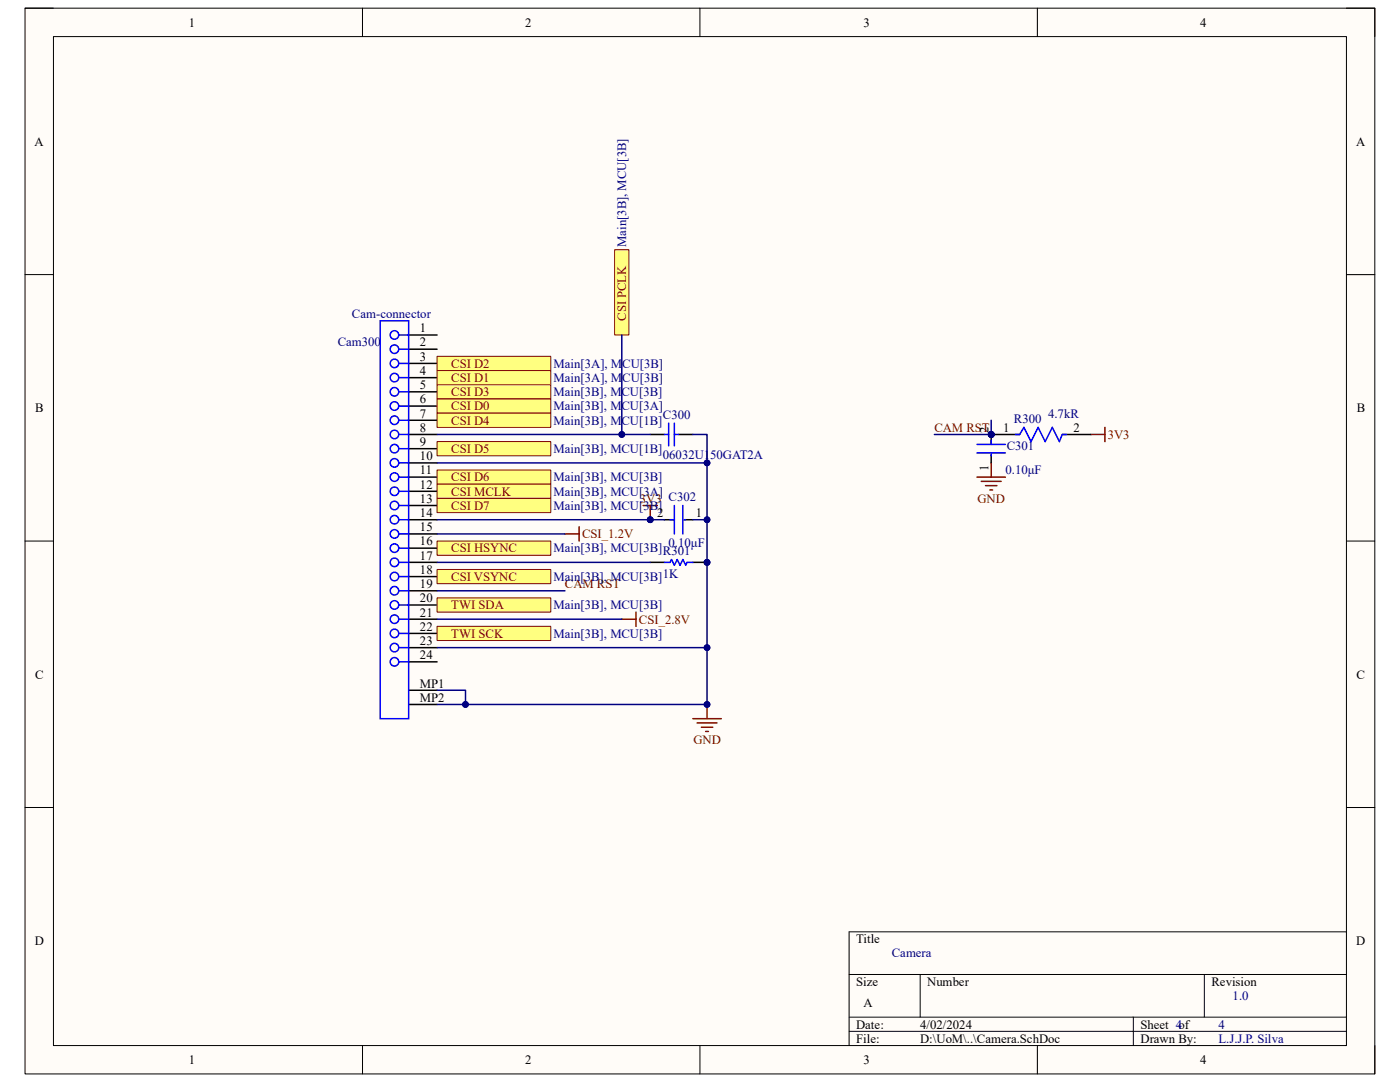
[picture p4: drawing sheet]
<svg xmlns="http://www.w3.org/2000/svg" width="279mm" height="216mm" viewBox="0 0 279 216" stroke-linecap="round" stroke-linejoin="round" font-family="sans-serif">
<path d="M5 1.6h269.4v212.7h-269.4z" fill-rule="evenodd" fill="#fffcf8"/>
<path d="M5 1.6h269.4v212.7h-269.4z" fill="none" stroke="#000" stroke-width=".2"/>
<path d="M10.7 7.3h258v201.3h-258z" fill-rule="evenodd" fill="#fffcf8"/>
<g fill="none" stroke="#000" stroke-width=".2">
<path d="M5 1.6h5.7M10.7 7.3h258v201.3h-258zM72.3 1.6v5.7M139.7 1.6v5.7M207 1.6v5.7M268.7 1.6h5.7v5.7M5 54.8h5.7M268.7 54.8h5.7M5 108h5.7M268.7 108h5.7M5 161.1h5.7M268.7 161.1h5.7"/>
<path d="M169.5 194.4h99.2M183.6 194.4v8.6M240.3 194.4v8.6M268.7 185.9h-99.2v22.7M72.3 208.6v5.7M139.7 208.6v5.7M169.5 203h99.2M169.5 205.8h99.2M207 208.6v5.7M226.2 203v5.6M274.4 208.6v5.7"/>
</g>
<path d="M128.3 100.9h2.9M129.8 100.9v2.8" fill="none" stroke="#800000" stroke-width=".3"/>
<circle cx="129.8" cy="103.7" r=".57" fill="#000080"/>
<circle cx="129.8" cy="103.7" r=".57" fill="none" stroke="#000080" stroke-width=".2"/>
<circle cx="141.1" cy="112.2" r=".57" fill="#000080"/>
<circle cx="141.1" cy="112.2" r=".57" fill="none" stroke="#000080" stroke-width=".2"/>
<path d="M138.3 112.2h2.8" fill="none" stroke="#000" stroke-width=".3"/>
<circle cx="141.1" cy="112.2" r=".57" fill="#000080"/>
<circle cx="141.1" cy="112.2" r=".57" fill="none" stroke="#000080" stroke-width=".2"/>
<g fill="none" stroke="#000" stroke-width=".3">
<path d="M81.6 66.8h5.6M81.6 69.7h5.6M81.6 72.5h5.6M81.6 75.4h5.6M81.6 78.2h5.6M81.6 81h5.6M81.6 83.9h5.6M81.6 86.7h5.6M81.6 89.5h5.6M81.6 92.4h5.6M81.6 95.2h5.6M81.6 98h5.6"/>
<path d="M81.6 112.2h5.6M81.6 100.9h5.6M81.6 103.7h5.6M81.6 106.5h5.6M81.6 109.4h5.6M81.6 115.1h5.6M81.6 117.9h5.6M129.8 112.2h2.8M81.6 120.7h5.6M81.6 123.6h5.6M81.6 126.4h5.6M81.6 129.2h5.6"/>
<path d="M81.6 132.1h5.6M81.6 137.7h5.6M81.6 140.6h5.6"/>
</g>
<g fill="none" stroke="#00f" stroke-width=".3">
<path d="M75.9 64h5.7v79.4h-5.7zM79.6 78.2h2M79.6 75.4h2M79.6 72.5h2M79.6 69.7h2M79.6 66.8h2M79.6 98h2M79.6 95.2h2M79.6 92.4h2M79.6 89.5h2M79.6 86.7h2M79.6 83.9h2"/>
<path d="M79.6 81h2M79.6 112.2h2M79.6 109.4h2M79.6 106.5h2M79.6 103.7h2M79.6 100.9h2M79.6 117.9h2M79.6 115.1h2M132.6 112.2h1.1l.3-.6 .6 1.2 .5-1.2 .6 1.2 .6-1.2 .5 1.2 .3-.6h1.2M79.6 132.1h2M79.6 129.2h2M79.6 126.4h2"/>
<path d="M79.6 123.6h2M79.6 120.7h2"/>
<circle cx="78.7" cy="78.2" r=".85"/>
<circle cx="78.7" cy="66.8" r=".85"/>
<circle cx="78.7" cy="72.5" r=".85"/>
<circle cx="78.7" cy="75.3" r=".85"/>
<circle cx="78.7" cy="69.7" r=".85"/>
<circle cx="78.7" cy="83.9" r=".85"/>
<circle cx="78.7" cy="81" r=".85"/>
<circle cx="78.7" cy="89.5" r=".85"/>
<circle cx="78.7" cy="92.4" r=".85"/>
<circle cx="78.7" cy="98" r=".85"/>
<circle cx="78.7" cy="95.2" r=".85"/>
<circle cx="78.7" cy="86.7" r=".85"/>
<circle cx="78.7" cy="117.9" r=".85"/>
<circle cx="78.7" cy="109.4" r=".85"/>
<circle cx="78.7" cy="106.5" r=".85"/>
<circle cx="78.7" cy="115" r=".85"/>
<circle cx="78.7" cy="103.7" r=".85"/>
<circle cx="78.7" cy="100.9" r=".85"/>
<circle cx="78.7" cy="112.2" r=".85"/>
<circle cx="78.7" cy="129.2" r=".85"/>
<circle cx="78.7" cy="123.6" r=".85"/>
<circle cx="78.7" cy="132.1" r=".85"/>
<circle cx="78.7" cy="120.7" r=".85"/>
<circle cx="78.7" cy="126.4" r=".85"/>
</g>
<path d="M112.7 106.5h2.9M115.6 105.1v2.9M124.1 123.6h2.8M126.9 122.1v2.9M138.3 143.4h5.6M139.1 144.3h4M140 145.1h2.2M140.8 146h.6M141.1 140.6v2.8" fill="none" stroke="#800000" stroke-width=".3"/>
<circle cx="141.1" cy="140.6" r=".57" fill="#000080"/>
<circle cx="141.1" cy="140.6" r=".57" fill="none" stroke="#000080" stroke-width=".2"/>
<path d="M195 95.2h5.6M195.8 96.1h4M196.7 96.9h2.3M197.5 97.8h.6M197.8 92.4v2.8M217.7 86.7h2.8M220.5 85.3v2.8" fill="none" stroke="#800000" stroke-width=".3"/>
<path d="M87.2 71.1h22.7v2.8h-22.7z" fill-rule="evenodd" fill="#ffff80"/>
<path d="M87.2 71.1h22.7v2.8h-22.7z" fill="none" stroke="#800000" stroke-width=".2"/>
<path d="M87.2 73.9h22.7v2.9h-22.7z" fill-rule="evenodd" fill="#ffff80"/>
<path d="M87.2 73.9h22.7v2.9h-22.7z" fill="none" stroke="#800000" stroke-width=".2"/>
<path d="M87.2 76.8h22.7v2.8h-22.7z" fill-rule="evenodd" fill="#ffff80"/>
<path d="M87.2 76.8h22.7v2.8h-22.7z" fill="none" stroke="#800000" stroke-width=".2"/>
<path d="M87.2 79.6h22.7v2.8h-22.7z" fill-rule="evenodd" fill="#ffff80"/>
<path d="M87.2 79.6h22.7v2.8h-22.7z" fill="none" stroke="#800000" stroke-width=".2"/>
<path d="M87.2 82.4h22.7v2.9h-22.7z" fill-rule="evenodd" fill="#ffff80"/>
<path d="M87.2 82.4h22.7v2.9h-22.7z" fill="none" stroke="#800000" stroke-width=".2"/>
<path d="M87.2 88.1h22.7v2.8h-22.7z" fill-rule="evenodd" fill="#ffff80"/>
<path d="M87.2 88.1h22.7v2.8h-22.7z" fill="none" stroke="#800000" stroke-width=".2"/>
<path d="M87.2 93.8h22.7v2.8h-22.7z" fill-rule="evenodd" fill="#ffff80"/>
<path d="M87.2 93.8h22.7v2.8h-22.7z" fill="none" stroke="#800000" stroke-width=".2"/>
<path d="M87.2 96.6h22.7v2.9h-22.7z" fill-rule="evenodd" fill="#ffff80"/>
<path d="M87.2 96.6h22.7v2.9h-22.7z" fill="none" stroke="#800000" stroke-width=".2"/>
<path d="M87.2 108h22.7v2.8h-22.7z" fill-rule="evenodd" fill="#ffff80"/>
<path d="M87.2 108h22.7v2.8h-22.7z" fill="none" stroke="#800000" stroke-width=".2"/>
<path d="M87.2 113.6h22.7v2.9h-22.7z" fill-rule="evenodd" fill="#ffff80"/>
<path d="M87.2 113.6h22.7v2.9h-22.7z" fill="none" stroke="#800000" stroke-width=".2"/>
<path d="M87.2 99.5h22.7v2.8h-22.7z" fill-rule="evenodd" fill="#ffff80"/>
<path d="M87.2 99.5h22.7v2.8h-22.7z" fill="none" stroke="#800000" stroke-width=".2"/>
<path d="M122.7 49.8h2.8v17h-2.8z" fill-rule="evenodd" fill="#ffff80"/>
<path d="M122.7 49.8h2.8v17h-2.8z" fill="none" stroke="#800000" stroke-width=".2"/>
<path d="M87.2 119.3h22.7v2.8h-22.7z" fill-rule="evenodd" fill="#ffff80"/>
<path d="M87.2 119.3h22.7v2.8h-22.7z" fill="none" stroke="#800000" stroke-width=".2"/>
<path d="M87.2 125h22.7v2.8h-22.7z" fill-rule="evenodd" fill="#ffff80"/>
<path d="M87.2 125h22.7v2.8h-22.7z" fill="none" stroke="#800000" stroke-width=".2"/>
<circle cx="197.8" cy="86.7" r=".57" fill="#000080"/>
<circle cx="197.8" cy="86.7" r=".57" fill="none" stroke="#000080" stroke-width=".2"/>
<path d="M197.8 86.7v2" fill="none" stroke="#000" stroke-width=".3"/>
<circle cx="197.8" cy="86.7" r=".57" fill="#000080"/>
<circle cx="197.8" cy="86.7" r=".57" fill="none" stroke="#000080" stroke-width=".2"/>
<path d="M129.8 86.7h2.8M135.4 86.7h2.9M197.8 90.7v1.7M132.6 103.7h2M136.6 103.7h1.7" fill="none" stroke="#000" stroke-width=".3"/>
<path d="M132.6 86.7h.8M133.4 84.4v4.6M134.6 84.4v4.6M134.6 86.7h.8M195 88.7h5.6M195 90.4h5.6M197.8 87.8v.9M197.8 90.7v.3M133.7 103.7h.9M134.6 100.9v5.6M136.3 100.9v5.6M136.6 103.7h.2" fill="none" stroke="#00f" stroke-width=".3"/>
<path d="M87.2 106.5h25.5M87.2 117.9h25.5M87.2 137.7h5.7v2.9M87.2 123.6h36.9" fill="none" stroke="#000080" stroke-width=".3"/>
<circle cx="92.9" cy="140.6" r=".57" fill="#000080"/>
<circle cx="92.9" cy="140.6" r=".57" fill="none" stroke="#000080" stroke-width=".2"/>
<path d="M87.2 103.7h42.6" fill="none" stroke="#000080" stroke-width=".3"/>
<circle cx="129.8" cy="103.7" r=".57" fill="#000080"/>
<circle cx="129.8" cy="103.7" r=".57" fill="none" stroke="#000080" stroke-width=".2"/>
<path d="M87.2 112.2h42.6M87.2 129.2h53.9" fill="none" stroke="#000080" stroke-width=".3"/>
<circle cx="141.1" cy="129.2" r=".57" fill="#000080"/>
<circle cx="141.1" cy="129.2" r=".57" fill="none" stroke="#000080" stroke-width=".2"/>
<path d="M186.5 86.7h11.3" fill="none" stroke="#000080" stroke-width=".3"/>
<circle cx="197.8" cy="86.7" r=".57" fill="#000080"/>
<circle cx="197.8" cy="86.7" r=".57" fill="none" stroke="#000080" stroke-width=".2"/>
<path d="M138.3 103.7h2.8" fill="none" stroke="#000080" stroke-width=".3"/>
<circle cx="141.1" cy="103.7" r=".57" fill="#000080"/>
<circle cx="141.1" cy="103.7" r=".57" fill="none" stroke="#000080" stroke-width=".2"/>
<path d="M138.3 86.7h2.8v5.7" fill="none" stroke="#000080" stroke-width=".3"/>
<circle cx="141.1" cy="92.4" r=".57" fill="#000080"/>
<circle cx="141.1" cy="92.4" r=".57" fill="none" stroke="#000080" stroke-width=".2"/>
<path d="M124.1 66.8v19.9" fill="none" stroke="#000080" stroke-width=".3"/>
<circle cx="124.1" cy="86.7" r=".57" fill="#000080"/>
<circle cx="124.1" cy="86.7" r=".57" fill="none" stroke="#000080" stroke-width=".2"/>
<path d="M87.2 92.4h53.9v48.2h-53.9" fill="none" stroke="#000080" stroke-width=".3"/>
<circle cx="141.1" cy="92.4" r=".57" fill="#000080"/>
<circle cx="141.1" cy="92.4" r=".57" fill="none" stroke="#000080" stroke-width=".2"/>
<circle cx="141.1" cy="103.7" r=".57" fill="#000080"/>
<circle cx="141.1" cy="103.7" r=".57" fill="none" stroke="#000080" stroke-width=".2"/>
<circle cx="141.1" cy="112.2" r=".57" fill="#000080"/>
<circle cx="141.1" cy="112.2" r=".57" fill="none" stroke="#000080" stroke-width=".2"/>
<circle cx="141.1" cy="129.2" r=".57" fill="#000080"/>
<circle cx="141.1" cy="129.2" r=".57" fill="none" stroke="#000080" stroke-width=".2"/>
<circle cx="141.1" cy="140.6" r=".57" fill="#000080"/>
<circle cx="141.1" cy="140.6" r=".57" fill="none" stroke="#000080" stroke-width=".2"/>
<circle cx="92.9" cy="140.6" r=".57" fill="#000080"/>
<circle cx="92.9" cy="140.6" r=".57" fill="none" stroke="#000080" stroke-width=".2"/>
<path d="M129.8 103.7h2.8" fill="none" stroke="#000080" stroke-width=".3"/>
<circle cx="129.8" cy="103.7" r=".57" fill="#000080"/>
<circle cx="129.8" cy="103.7" r=".57" fill="none" stroke="#000080" stroke-width=".2"/>
<path d="M87.2 86.7h42.6" fill="none" stroke="#000080" stroke-width=".3"/>
<circle cx="124.1" cy="86.7" r=".57" fill="#000080"/>
<circle cx="124.1" cy="86.7" r=".57" fill="none" stroke="#000080" stroke-width=".2"/>
<path d="M197.8 83.9v2.8" fill="none" stroke="#000080" stroke-width=".3"/>
<circle cx="197.8" cy="86.7" r=".57" fill="#000080"/>
<circle cx="197.8" cy="86.7" r=".57" fill="none" stroke="#000080" stroke-width=".2"/>
<circle cx="197.8" cy="86.7" r=".57" fill="#000080"/>
<circle cx="197.8" cy="86.7" r=".57" fill="none" stroke="#000080" stroke-width=".2"/>
<path d="M197.8 86.7h5.7" fill="none" stroke="#000" stroke-width=".3"/>
<circle cx="197.8" cy="86.7" r=".57" fill="#000080"/>
<circle cx="197.8" cy="86.7" r=".57" fill="none" stroke="#000080" stroke-width=".2"/>
<path d="M212 86.7h5.7" fill="none" stroke="#000" stroke-width=".3"/>
<path d="M202.6 86.7h.9l.8-1.4 1.5 2.8 1.4-2.8 1.4 2.8 1.4-2.8 1.4 2.8 .6-1.4h.8" fill="none" stroke="#00f" stroke-width=".3"/>
<g font-size="2.5">
<text x="37.7" y="5.3">1</text>
<text x="104.8" y="5.3">2</text>
<text x="172.3" y="5.3">3</text>
<text x="239.5" y="5.3">4</text>
<text x="6.9" y="29.1">A</text>
<text x="270.6" y="29.1">A</text>
<text x="83.8" y="66.3">1</text>
<text x="83.8" y="69.1">2</text>
<text x="83.8" y="72">3</text>
<text x="83.8" y="74.8">4</text>
<text x="83.8" y="77.6">5</text>
<text x="7" y="82.3">B</text>
<text x="83.8" y="80.5">6</text>
<text x="83.8" y="83.3">7</text>
<text x="270.8" y="82.3">B</text>
<text x="83.8" y="86.1">8</text>
<text x="83.8" y="89">9</text>
<text x="197.3" y="86.4" transform="rotate(-90 197.3 86.4)">2</text>
<text x="200.2" y="86.1">1</text>
<text x="214.2" y="86.1">2</text>
<text x="83.8" y="91.8">10</text>
<text x="83.8" y="94.7">11</text>
<text x="197.3" y="93.9" transform="rotate(-90 197.3 93.9)">1</text>
<text x="83.8" y="97.5">12</text>
<text x="83.8" y="100.3">13</text>
<text x="83.8" y="103.2">14</text>
<text x="83.8" y="106">15</text>
<text x="131.1" y="103.2">2</text>
<text x="138.9" y="103.2">1</text>
<text x="83.8" y="108.8">16</text>
<text x="83.8" y="111.7">17</text>
<text x="83.8" y="114.5">18</text>
<text x="83.8" y="117.3">19</text>
<text x="83.8" y="120.2">20</text>
<text x="83.8" y="123">21</text>
<text x="83.8" y="125.9">22</text>
<text x="83.8" y="128.7">23</text>
<text x="83.8" y="131.5">24</text>
<text x="7" y="135.4">C</text>
<text x="83.8" y="137.2">MP1</text>
<text x="270.7" y="135.4">C</text>
<text x="83.8" y="140">MP2</text>
<text x="6.9" y="188.6">D</text>
<text x="170.9" y="188.2">Title</text>
<text x="270.7" y="188.6">D</text>
<text x="170.9" y="196.7">Size</text>
<text x="185" y="196.7">Number</text>
<text x="241.8" y="196.7">Revision</text>
<text x="172.3" y="201">A</text>
<text x="170.9" y="205.2">Date:</text>
<text x="170.9" y="208.1">File:</text>
<text x="183.6" y="205.2">4/02/2024</text>
<text x="183.7" y="208.1">D:\UoM\..\Camera.SchDoc</text>
<text x="227.6" y="205.2">Sheet 4of</text>
<text x="227.6" y="208.1">Drawn By:</text>
<text x="37.7" y="212.3">1</text>
<text x="104.8" y="212.3">2</text>
<text x="172.3" y="212.3">3</text>
<text x="239.5" y="212.3">4</text>
</g>
<g font-size="2.5" fill="#000080">
<text x="125" y="49.3" transform="rotate(-90 125 49.3)">Main[3B], MCU[3B]</text>
<text x="70.2" y="63.5">Cam-connector</text>
<text x="67.4" y="69.1">Cam300</text>
<text x="110.5" y="73.4">Main[3A], MCU[3B]</text>
<text x="110.5" y="76.2">Main[3A], MCU[3B]</text>
<text x="110.5" y="79">Main[3B], MCU[3B]</text>
<text x="110.5" y="81.9">Main[3B], MCU[3A]</text>
<text x="132.3" y="83.6">C300</text>
<text x="209.2" y="83.3">4.7kR</text>
<text x="110.5" y="84.7">Main[3B], MCU[1B]</text>
<text x="200.9" y="89.8">C301</text>
<text x="202.4" y="84.5">R300</text>
<text x="110.5" y="90.4">Main[3B], MCU[1B]</text>
<text x="132.3" y="91.5">06032U150GAT2A</text>
<text x="200.7" y="94.7">0.10μF</text>
<text x="110.5" y="96.1">Main[3B], MCU[3B]</text>
<text x="110.5" y="98.9">Main[3B], MCU[3A]</text>
<text x="110.5" y="101.7">Main[3B], MCU[3B]</text>
<text x="110.5" y="110.2">Main[3B], MCU[3B]R301</text>
<text x="133.4" y="109.1">0.10μF</text>
<text x="110.5" y="115.9">Main[3B], MCU[3B]1K</text>
<text x="110.5" y="121.6">Main[3B], MCU[3B]</text>
<text x="110.5" y="127.3">Main[3B], MCU[3B]</text>
<text x="178" y="191.1">Camera</text>
<text x="246" y="199.6">1.0</text>
<text x="243.2" y="208.1">L.J.J.P. Silva</text>
<text x="243.2" y="205.2">4</text>
</g>
<g font-size="2.5" fill="#800000">
<text x="125" y="64" transform="rotate(-90 125 64)">CSI PCLK</text>
<text x="90" y="73.4">CSI D2</text>
<text x="90" y="76.2">CSI D1</text>
<text x="90" y="79">CSI D3</text>
<text x="90" y="81.9">CSI D0</text>
<text x="90" y="84.7">CSI D4</text>
<text x="186.5" y="86.1">CAM RST</text>
<text x="221.1" y="87.5">3V3</text>
<text x="90" y="90.4">CSI D5</text>
<text x="90" y="96.1">CSI D6</text>
<text x="90" y="98.9">CSI MCLK</text>
<text x="90" y="101.7">CSI D7</text>
<text x="127.7" y="100.3">3V3 C302</text>
<text x="195.1" y="100.3">GND</text>
<text x="116.2" y="107.4">CSI_1.2V</text>
<text x="90" y="110.2">CSI HSYNC</text>
<text x="90" y="115.9">CSI VSYNC</text>
<text x="112.7" y="117.3">CAM RST</text>
<text x="90" y="121.6">TWI SDA</text>
<text x="127.5" y="124.4">CSI_2.8V</text>
<text x="90" y="127.3">TWI SCK</text>
<text x="138.4" y="148.5">GND</text>
</g>
</svg>
